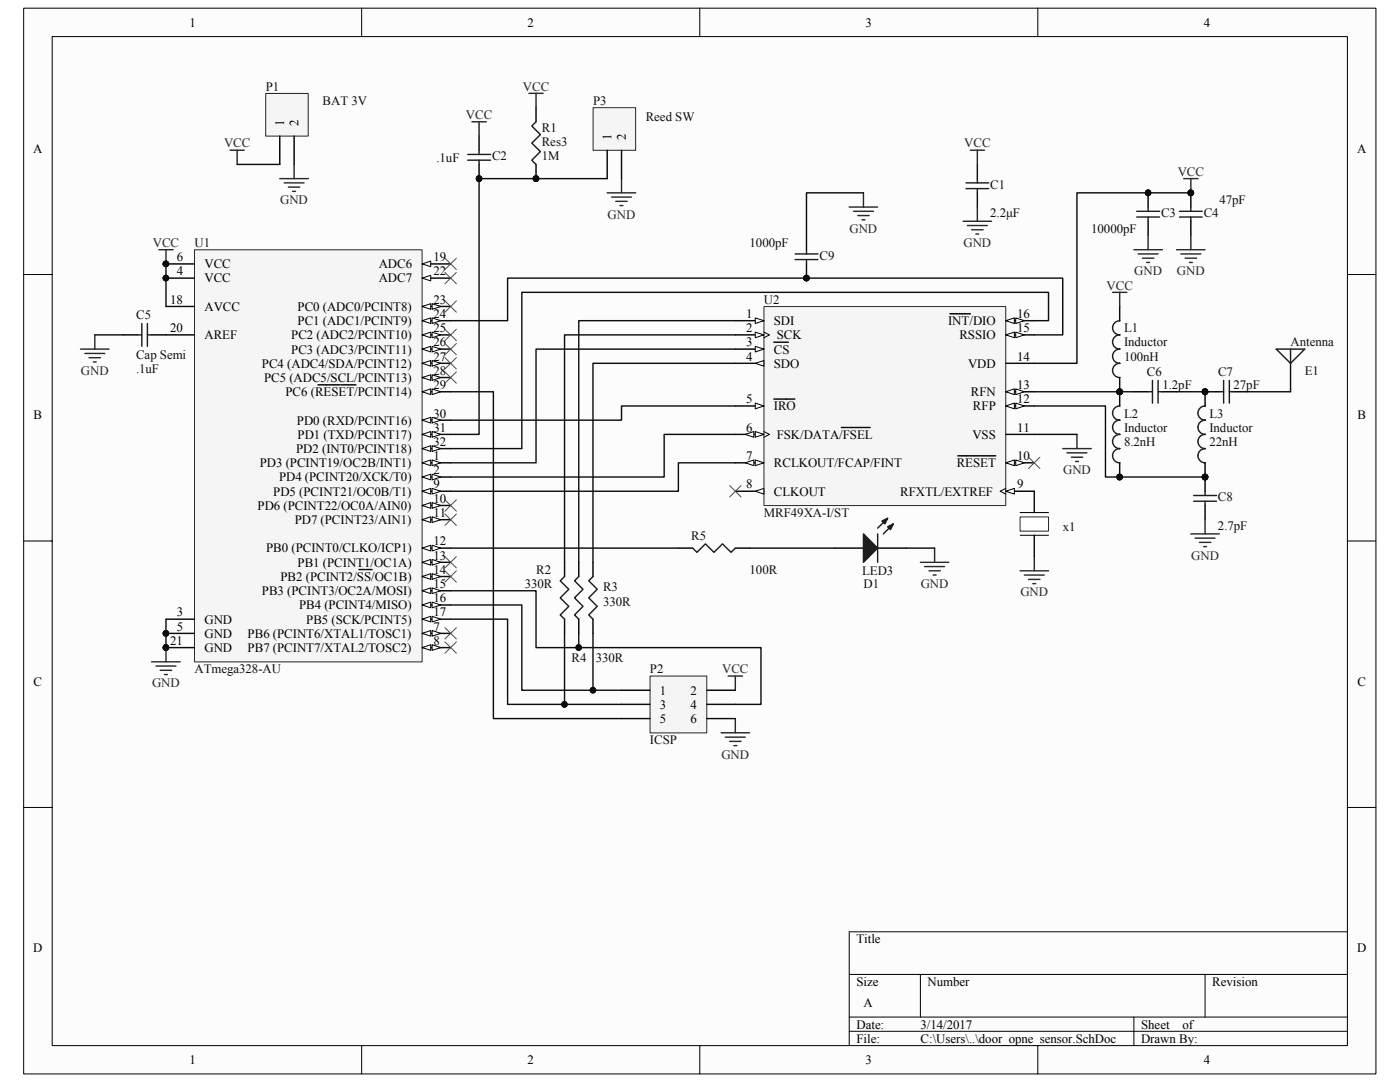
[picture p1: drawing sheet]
<svg xmlns="http://www.w3.org/2000/svg" width="279mm" height="216mm" viewBox="0 0 279 216" stroke-linecap="round" stroke-linejoin="round" font-family="sans-serif">
<path d="M4.7 1.7h269.9v212.6h-269.9z" fill="#fcfcfc"/>
<path d="M4.7 1.6h269.9v212.7h-269.9z" fill="none" stroke="#000" stroke-width=".2"/>
<path d="M10.4 7.3h258.5v201.3h-258.5z" fill="#fcfcfc"/>
<g fill="none" stroke="#000" stroke-width=".2">
<path d="M10.4 7.3h258.5v201.3h-258.5zM72.2 1.6v5.7M139.7 1.6v5.7M207.1 1.6v5.7M4.7 54.8h5.7M268.9 54.8h5.7M4.7 107.9h5.7M268.9 107.9h5.7M4.7 161.1h5.7M268.9 161.1h5.7M169.5 194.4h99.4M183.7 194.4v8.5"/>
<path d="M240.5 194.4v8.5M268.9 185.9h-99.4v22.7M72.2 208.6v5.7M139.7 208.6v5.7M169.5 202.9h99.4M169.5 205.8h99.4M207.1 208.6v5.7M226.3 202.9v5.7"/>
</g>
<path d="M152.5 61.2h48.2v39.7h-48.2z" fill="#f5f5f5"/>
<path d="M152.5 61.2h48.2v39.7h-48.2z" fill="none" stroke="#262626" stroke-width=".2"/>
<path d="M146.7 64h5.7" fill="none" stroke="#000" stroke-width=".28"/>
<path d="M150.7 63.4l1.7 .6-1.7 .6z" fill="#fcfcfc"/>
<path d="M150.7 63.4l1.7 .6-1.7 .6zM152.4 66.3l1.2 .5-1.2 .6" fill="none" stroke="#000" stroke-width=".2"/>
<path d="M146.7 66.8h5.7" fill="none" stroke="#000" stroke-width=".28"/>
<path d="M150.7 66.3l1.7 .5-1.7 .6z" fill="#fcfcfc"/>
<path d="M150.7 66.3l1.7 .5-1.7 .6z" fill="none" stroke="#000" stroke-width=".2"/>
<path d="M146.7 69.7h5.7" fill="none" stroke="#000" stroke-width=".28"/>
<path d="M150.7 69.1l1.7 .6-1.7 .5z" fill="#fcfcfc"/>
<path d="M150.7 69.1l1.7 .6-1.7 .5z" fill="none" stroke="#000" stroke-width=".2"/>
<path d="M146.7 72.5h5.7M154.4 68.3h1.6M156.1 68.3h1.2" fill="none" stroke="#000" stroke-width=".28"/>
<path d="M150.7 72.5l1.7-.6v1.2z" fill="#fcfcfc"/>
<path d="M150.7 72.5l1.7-.6v1.2z" fill="none" stroke="#000" stroke-width=".2"/>
<path d="M146.7 81h5.7" fill="none" stroke="#000" stroke-width=".28"/>
<path d="M150.7 80.4l1.7 .6-1.7 .6z" fill="#fcfcfc"/>
<path d="M150.7 80.4l1.7 .6-1.7 .6zM152.4 86.1l1.2 .6-1.2 .5" fill="none" stroke="#000" stroke-width=".2"/>
<path d="M154.4 79.6h.8M155.3 79.6h3.3M146.7 86.7h5.7" fill="none" stroke="#000" stroke-width=".28"/>
<path d="M150.7 86.1l1.7 .6-1.7 .5z" fill="#fcfcfc"/>
<path d="M150.7 86.1l1.7 .6-1.7 .5z" fill="none" stroke="#000" stroke-width=".2"/>
<path d="M148.7 86.7l1.8-.6v1.1z" fill="#fcfcfc"/>
<path d="M148.7 86.7l1.8-.6v1.1z" fill="none" stroke="#000" stroke-width=".2"/>
<path d="M146.7 92.4h5.7M167.9 85.3h1.3M169.3 85.3h1.2M170.7 85.3h1.4M172.2 85.3h1.5" fill="none" stroke="#000" stroke-width=".28"/>
<path d="M150.7 91.8l1.7 .6-1.7 .5z" fill="#fcfcfc"/>
<path d="M150.7 91.8l1.7 .6-1.7 .5z" fill="none" stroke="#000" stroke-width=".2"/>
<path d="M148.7 92.4l1.8-.6v1.1z" fill="#fcfcfc"/>
<path d="M148.7 92.4l1.8-.6v1.1z" fill="none" stroke="#000" stroke-width=".2"/>
<path d="M146.7 98h5.7" fill="none" stroke="#000" stroke-width=".28"/>
<path d="M150.7 98l1.7-.5v1.1z" fill="#fcfcfc"/>
<path d="M150.7 98l1.7-.5v1.1zM200.7 97.5l-1.1 .5 1.1 .6" fill="none" stroke="#000" stroke-width=".2"/>
<path d="M200.7 98h5.7" fill="none" stroke="#000" stroke-width=".28"/>
<path d="M200.7 98l1.7-.5v1.1z" fill="#fcfcfc"/>
<path d="M200.7 98l1.7-.5v1.1z" fill="none" stroke="#000" stroke-width=".2"/>
<path d="M200.7 92.4h5.7" fill="none" stroke="#000" stroke-width=".28"/>
<path d="M200.7 92.4l1.7-.6v1.1z" fill="#fcfcfc"/>
<path d="M200.7 92.4l1.7-.6v1.1z" fill="none" stroke="#000" stroke-width=".2"/>
<path d="M202.7 91.8l1.7 .6-1.7 .5z" fill="#fcfcfc"/>
<path d="M202.7 91.8l1.7 .6-1.7 .5z" fill="none" stroke="#000" stroke-width=".2"/>
<path d="M191.2 91h3.1M194.4 91h1.2M195.7 91h1.5M197.3 91h1.4M200.7 86.7h5.7M200.7 81h5.7" fill="none" stroke="#000" stroke-width=".28"/>
<path d="M200.7 81l1.7-.6v1.2z" fill="#fcfcfc"/>
<path d="M200.7 81l1.7-.6v1.2z" fill="none" stroke="#000" stroke-width=".2"/>
<path d="M202.7 80.4l1.7 .6-1.7 .6z" fill="#fcfcfc"/>
<path d="M202.7 80.4l1.7 .6-1.7 .6z" fill="none" stroke="#000" stroke-width=".2"/>
<path d="M200.7 78.2h5.7" fill="none" stroke="#000" stroke-width=".28"/>
<path d="M200.7 78.2l1.7-.6v1.1z" fill="#fcfcfc"/>
<path d="M200.7 78.2l1.7-.6v1.1z" fill="none" stroke="#000" stroke-width=".2"/>
<path d="M202.7 77.6l1.7 .6-1.7 .5z" fill="#fcfcfc"/>
<path d="M202.7 77.6l1.7 .6-1.7 .5z" fill="none" stroke="#000" stroke-width=".2"/>
<path d="M200.7 72.5h5.7M200.7 66.8h5.7" fill="none" stroke="#000" stroke-width=".28"/>
<path d="M200.7 66.8l1.7-.5v1.1z" fill="#fcfcfc"/>
<path d="M200.7 66.8l1.7-.5v1.1z" fill="none" stroke="#000" stroke-width=".2"/>
<path d="M202.7 66.3l1.7 .5-1.7 .6z" fill="#fcfcfc"/>
<path d="M202.7 66.3l1.7 .5-1.7 .6z" fill="none" stroke="#000" stroke-width=".2"/>
<path d="M200.7 64h5.7" fill="none" stroke="#000" stroke-width=".28"/>
<path d="M200.7 64l1.7-.6v1.2z" fill="#fcfcfc"/>
<path d="M200.7 64l1.7-.6v1.2z" fill="none" stroke="#000" stroke-width=".2"/>
<path d="M202.7 63.4l1.7 .6-1.7 .6z" fill="#fcfcfc"/>
<path d="M202.7 63.4l1.7 .6-1.7 .6z" fill="none" stroke="#000" stroke-width=".2"/>
<path d="M189.6 62.6h.7M190.4 62.6h3.3M166.6 109.4h5.7M175.2 109.4h5.6" fill="none" stroke="#000" stroke-width=".28"/>
<path d="M172.3 106.5l2.9 2.9-2.9 2.8z" fill="#1c1c1c"/>
<path d="M172.3 106.5l2.9 2.9-2.9 2.8zM177.1 103.4l-1.9 2M178.3 104.5l-2 2" fill="none" stroke="#1c1c1c" stroke-width=".28"/>
<path d="M177.1 105.1l1.2-.6-.6 1.2z" fill="#1c1c1c"/>
<path d="M177.1 105.1l1.2-.6-.6 1.2z" fill="none" stroke="#1c1c1c" stroke-width=".28"/>
<path d="M176 104l1.1-.6-.5 1.1z" fill="#1c1c1c"/>
<path d="M175.2 106.5v5.7M176 104l1.1-.6-.5 1.1z" fill="none" stroke="#1c1c1c" stroke-width=".28"/>
<path d="M38.8 49.9h45.4v82.2h-45.4z" fill="#f5f5f5"/>
<path d="M38.8 49.8h45.4v82.3h-45.4z" fill="none" stroke="#262626" stroke-width=".2"/>
<path d="M84.3 78.2h5.6" fill="none" stroke="#000" stroke-width=".28"/>
<path d="M84.3 78.2l1.7-.6v1.1z" fill="#fcfcfc"/>
<path d="M84.3 78.2l1.7-.6v1.1z" fill="none" stroke="#000" stroke-width=".2"/>
<path d="M86.2 77.6l1.7 .6-1.7 .5z" fill="#fcfcfc"/>
<path d="M86.2 77.6l1.7 .6-1.7 .5z" fill="none" stroke="#000" stroke-width=".2"/>
<path d="M63.5 76.8h3.1M66.7 76.8h1.2M68.1 76.8h1.4M69.6 76.8h1.4M84.3 83.8h5.6" fill="none" stroke="#000" stroke-width=".28"/>
<path d="M84.3 83.8l1.7-.5v1.1z" fill="#fcfcfc"/>
<path d="M84.3 83.8l1.7-.5v1.1z" fill="none" stroke="#000" stroke-width=".2"/>
<path d="M86.2 83.3l1.7 .5-1.7 .6z" fill="#fcfcfc"/>
<path d="M86.2 83.3l1.7 .5-1.7 .6z" fill="none" stroke="#000" stroke-width=".2"/>
<path d="M84.3 86.7h5.6" fill="none" stroke="#000" stroke-width=".28"/>
<path d="M84.3 86.7l1.7-.6v1.1z" fill="#fcfcfc"/>
<path d="M84.3 86.7l1.7-.6v1.1z" fill="none" stroke="#000" stroke-width=".2"/>
<path d="M86.2 86.1l1.7 .6-1.7 .5z" fill="#fcfcfc"/>
<path d="M86.2 86.1l1.7 .6-1.7 .5z" fill="none" stroke="#000" stroke-width=".2"/>
<path d="M84.3 89.5h5.6" fill="none" stroke="#000" stroke-width=".28"/>
<path d="M84.3 89.5l1.7-.6v1.2z" fill="#fcfcfc"/>
<path d="M84.3 89.5l1.7-.6v1.2z" fill="none" stroke="#000" stroke-width=".2"/>
<path d="M86.2 88.9l1.7 .6-1.7 .6z" fill="#fcfcfc"/>
<path d="M86.2 88.9l1.7 .6-1.7 .6z" fill="none" stroke="#000" stroke-width=".2"/>
<path d="M84.3 95.2h5.6" fill="none" stroke="#000" stroke-width=".28"/>
<path d="M84.3 95.2l1.7-.6v1.2z" fill="#fcfcfc"/>
<path d="M84.3 95.2l1.7-.6v1.2z" fill="none" stroke="#000" stroke-width=".2"/>
<path d="M86.2 94.6l1.7 .6-1.7 .6z" fill="#fcfcfc"/>
<path d="M86.2 94.6l1.7 .6-1.7 .6z" fill="none" stroke="#000" stroke-width=".2"/>
<path d="M33.1 52.7h5.7M33.1 126.4h5.7M84.3 126.4h5.6" fill="none" stroke="#000" stroke-width=".28"/>
<g fill="#0e0e0e" stroke="#0e0e0e" stroke-width=".2">
<circle cx="33.1" cy="52.7" r=".55"/>
<circle cx="33.1" cy="126.4" r=".55"/>
</g>
<path d="M84.3 126.4l1.7-.6v1.1z" fill="#fcfcfc"/>
<path d="M84.3 126.4l1.7-.6v1.1z" fill="none" stroke="#000" stroke-width=".2"/>
<path d="M86.2 125.8l1.7 .6-1.7 .5z" fill="#fcfcfc"/>
<path d="M86.2 125.8l1.7 .6-1.7 .5z" fill="none" stroke="#000" stroke-width=".2"/>
<path d="M84.3 129.2h5.6" fill="none" stroke="#000" stroke-width=".28"/>
<path d="M84.3 129.2l1.7-.5v1.1z" fill="#fcfcfc"/>
<path d="M84.3 129.2l1.7-.5v1.1z" fill="none" stroke="#000" stroke-width=".2"/>
<path d="M86.2 128.7l1.7 .5-1.7 .6z" fill="#fcfcfc"/>
<path d="M86.2 128.7l1.7 .5-1.7 .6z" fill="none" stroke="#000" stroke-width=".2"/>
<path d="M84.3 98h5.6" fill="none" stroke="#000" stroke-width=".28"/>
<path d="M84.3 98l1.7-.5v1.1z" fill="#fcfcfc"/>
<path d="M84.3 98l1.7-.5v1.1z" fill="none" stroke="#000" stroke-width=".2"/>
<path d="M86.2 97.5l1.7 .5-1.7 .6z" fill="#fcfcfc"/>
<path d="M86.2 97.5l1.7 .5-1.7 .6z" fill="none" stroke="#000" stroke-width=".2"/>
<path d="M84.3 100.9h5.6" fill="none" stroke="#000" stroke-width=".28"/>
<path d="M84.3 100.9l1.7-.6v1.1z" fill="#fcfcfc"/>
<path d="M84.3 100.9l1.7-.6v1.1z" fill="none" stroke="#000" stroke-width=".2"/>
<path d="M86.2 100.3l1.7 .6-1.7 .5z" fill="#fcfcfc"/>
<path d="M86.2 100.3l1.7 .6-1.7 .5z" fill="none" stroke="#000" stroke-width=".2"/>
<path d="M84.3 103.7h5.6" fill="none" stroke="#000" stroke-width=".28"/>
<path d="M84.3 103.7l1.7-.6v1.2z" fill="#fcfcfc"/>
<path d="M84.3 103.7l1.7-.6v1.2z" fill="none" stroke="#000" stroke-width=".2"/>
<path d="M86.2 103.1l1.7 .6-1.7 .6z" fill="#fcfcfc"/>
<path d="M86.2 103.1l1.7 .6-1.7 .6z" fill="none" stroke="#000" stroke-width=".2"/>
<path d="M84.3 109.4h5.6" fill="none" stroke="#000" stroke-width=".28"/>
<path d="M84.3 109.4l1.7-.6v1.1z" fill="#fcfcfc"/>
<path d="M84.3 109.4l1.7-.6v1.1z" fill="none" stroke="#000" stroke-width=".2"/>
<path d="M86.2 108.8l1.7 .6-1.7 .5z" fill="#fcfcfc"/>
<path d="M86.2 108.8l1.7 .6-1.7 .5z" fill="none" stroke="#000" stroke-width=".2"/>
<path d="M84.3 112.2h5.6" fill="none" stroke="#000" stroke-width=".28"/>
<path d="M84.3 112.2l1.7-.6v1.2z" fill="#fcfcfc"/>
<path d="M84.3 112.2l1.7-.6v1.2z" fill="none" stroke="#000" stroke-width=".2"/>
<path d="M86.2 111.6l1.7 .6-1.7 .6z" fill="#fcfcfc"/>
<path d="M86.2 111.6l1.7 .6-1.7 .6z" fill="none" stroke="#000" stroke-width=".2"/>
<path d="M84.3 115h5.6" fill="none" stroke="#000" stroke-width=".28"/>
<path d="M84.3 115l1.7-.5v1.1z" fill="#fcfcfc"/>
<path d="M84.3 115l1.7-.5v1.1z" fill="none" stroke="#000" stroke-width=".2"/>
<path d="M86.2 114.5l1.7 .5-1.7 .6z" fill="#fcfcfc"/>
<path d="M86.2 114.5l1.7 .5-1.7 .6z" fill="none" stroke="#000" stroke-width=".2"/>
<path d="M71.6 113.6h1.3M73 113.6h1.3M84.3 117.9h5.6" fill="none" stroke="#000" stroke-width=".28"/>
<path d="M84.3 117.9l1.7-.6v1.1z" fill="#fcfcfc"/>
<path d="M84.3 117.9l1.7-.6v1.1z" fill="none" stroke="#000" stroke-width=".2"/>
<path d="M86.2 117.3l1.7 .6-1.7 .5z" fill="#fcfcfc"/>
<path d="M86.2 117.3l1.7 .6-1.7 .5z" fill="none" stroke="#000" stroke-width=".2"/>
<path d="M84.3 120.7h5.6" fill="none" stroke="#000" stroke-width=".28"/>
<path d="M84.3 120.7l1.7-.6v1.2z" fill="#fcfcfc"/>
<path d="M84.3 120.7l1.7-.6v1.2z" fill="none" stroke="#000" stroke-width=".2"/>
<path d="M86.2 120.1l1.7 .6-1.7 .6z" fill="#fcfcfc"/>
<path d="M86.2 120.1l1.7 .6-1.7 .6z" fill="none" stroke="#000" stroke-width=".2"/>
<path d="M84.3 123.5h5.6" fill="none" stroke="#000" stroke-width=".28"/>
<path d="M84.3 123.5l1.7-.5v1.1z" fill="#fcfcfc"/>
<path d="M84.3 123.5l1.7-.5v1.1z" fill="none" stroke="#000" stroke-width=".2"/>
<path d="M86.2 123l1.7 .5-1.7 .6z" fill="#fcfcfc"/>
<path d="M86.2 123l1.7 .5-1.7 .6z" fill="none" stroke="#000" stroke-width=".2"/>
<path d="M33.1 61.2h5.7M33.1 66.8h5.7M84.3 61.2h5.6M33.1 129.2h5.7" fill="none" stroke="#000" stroke-width=".28"/>
<circle cx="33.1" cy="129.2" r=".55" fill="#0e0e0e" stroke="#0e0e0e" stroke-width=".2"/>
<path d="M84.3 61.2l1.7-.6v1.1z" fill="#fcfcfc"/>
<path d="M84.3 61.2l1.7-.6v1.1z" fill="none" stroke="#000" stroke-width=".2"/>
<path d="M86.2 60.6l1.7 .6-1.7 .5z" fill="#fcfcfc"/>
<path d="M86.2 60.6l1.7 .6-1.7 .5z" fill="none" stroke="#000" stroke-width=".2"/>
<path d="M84.3 64h5.6" fill="none" stroke="#000" stroke-width=".28"/>
<path d="M84.3 64l1.7-.6v1.2z" fill="#fcfcfc"/>
<path d="M84.3 64l1.7-.6v1.2z" fill="none" stroke="#000" stroke-width=".2"/>
<path d="M86.2 63.4l1.7 .6-1.7 .6z" fill="#fcfcfc"/>
<path d="M86.2 63.4l1.7 .6-1.7 .6z" fill="none" stroke="#000" stroke-width=".2"/>
<path d="M84.3 66.8h5.6" fill="none" stroke="#000" stroke-width=".28"/>
<path d="M84.3 66.8l1.7-.5v1.1z" fill="#fcfcfc"/>
<path d="M84.3 66.8l1.7-.5v1.1z" fill="none" stroke="#000" stroke-width=".2"/>
<path d="M86.2 66.3l1.7 .5-1.7 .6z" fill="#fcfcfc"/>
<path d="M86.2 66.3l1.7 .5-1.7 .6z" fill="none" stroke="#000" stroke-width=".2"/>
<path d="M84.3 69.7h5.6" fill="none" stroke="#000" stroke-width=".28"/>
<path d="M84.3 69.7l1.7-.6v1.1z" fill="#fcfcfc"/>
<path d="M84.3 69.7l1.7-.6v1.1z" fill="none" stroke="#000" stroke-width=".2"/>
<path d="M86.2 69.1l1.7 .6-1.7 .5z" fill="#fcfcfc"/>
<path d="M86.2 69.1l1.7 .6-1.7 .5z" fill="none" stroke="#000" stroke-width=".2"/>
<path d="M84.3 72.5h5.6" fill="none" stroke="#000" stroke-width=".28"/>
<path d="M84.3 72.5l1.7-.6v1.2z" fill="#fcfcfc"/>
<path d="M84.3 72.5l1.7-.6v1.2z" fill="none" stroke="#000" stroke-width=".2"/>
<path d="M86.2 71.9l1.7 .6-1.7 .6z" fill="#fcfcfc"/>
<path d="M86.2 71.9l1.7 .6-1.7 .6z" fill="none" stroke="#000" stroke-width=".2"/>
<path d="M84.3 75.3h5.6" fill="none" stroke="#000" stroke-width=".28"/>
<path d="M84.3 75.3l1.7-.5v1.1z" fill="#fcfcfc"/>
<path d="M84.3 75.3l1.7-.5v1.1z" fill="none" stroke="#000" stroke-width=".2"/>
<path d="M86.2 74.8l1.7 .5-1.7 .6z" fill="#fcfcfc"/>
<path d="M86.2 74.8l1.7 .5-1.7 .6z" fill="none" stroke="#000" stroke-width=".2"/>
<path d="M33.1 55.5h5.7M84.3 52.7h5.6M33.1 123.5h5.7" fill="none" stroke="#000" stroke-width=".28"/>
<circle cx="33.1" cy="55.5" r=".55" fill="#0e0e0e" stroke="#0e0e0e" stroke-width=".2"/>
<path d="M84.3 52.7l1.7-.6v1.1z" fill="#fcfcfc"/>
<path d="M84.3 52.7l1.7-.6v1.1z" fill="none" stroke="#000" stroke-width=".2"/>
<path d="M84.3 55.5h5.6" fill="none" stroke="#000" stroke-width=".28"/>
<path d="M84.3 55.5l1.7-.6v1.1z" fill="#fcfcfc"/>
<path d="M84.3 55.5l1.7-.6v1.1z" fill="none" stroke="#000" stroke-width=".2"/>
<path d="M84.3 92.4h5.6" fill="none" stroke="#000" stroke-width=".28"/>
<path d="M84.3 92.4l1.7-.6v1.1z" fill="#fcfcfc"/>
<path d="M84.3 92.4l1.7-.6v1.1z" fill="none" stroke="#000" stroke-width=".2"/>
<path d="M86.2 91.8l1.7 .6-1.7 .5z" fill="#fcfcfc"/>
<path d="M86.2 91.8l1.7 .6-1.7 .5z" fill="none" stroke="#000" stroke-width=".2"/>
<g fill="#0e0e0e" stroke="#0e0e0e" stroke-width=".2">
<circle cx="33.1" cy="52.7" r=".55"/>
<circle cx="33.1" cy="126.4" r=".55"/>
<circle cx="33.1" cy="129.2" r=".55"/>
<circle cx="33.1" cy="55.5" r=".55"/>
<circle cx="112.6" cy="140.6" r=".55"/>
<circle cx="229.1" cy="38.5" r=".56"/>
<circle cx="237.6" cy="38.5" r=".57"/>
<circle cx="95.6" cy="35.6" r=".56"/>
<circle cx="107" cy="35.6" r=".57"/>
<circle cx="223.4" cy="78.2" r=".57"/>
<circle cx="223.4" cy="95.2" r=".57"/>
<circle cx="240.5" cy="95.2" r=".57"/>
<circle cx="240.5" cy="78.2" r=".56"/>
</g>
<path d="M18.9 66.8h5.7M89.9 78.2h8.6v65.2h25.5M206.4 78.2h19.9M234.8 78.2h5.7M249 78.2h8.6M146.7 81h-22.7v2.8h-34.1M206.4 81h14.2v14.2h19.9M206.4 86.7h8.5M149.6 109.4h17M180.8 109.4h5.7M33.1 123.5v5.7M112.7 126.4v14.1h11.3" fill="none" stroke="#0e0e0e" stroke-width=".28"/>
<g fill="none" stroke="#262626" stroke-width=".28">
<path d="M105.6 18.6h2.8M107 18.6v2.9M94.2 24.3h2.8M95.6 24.3v2.8M121.2 38.5h5.7M122 39.3h4M124 35.6v2.9M193.6 30h2.9M195.1 30v2.8M236.2 35.6h2.9M237.7 35.6v2.9M31.7 49.8h2.8"/>
<path d="M33.1 49.8v2.9M122.9 40.2h2.3M123.7 41h.6M192.2 44.2h5.7M193.1 45h3.9M193.9 45.8h2.3M194.8 46.7h.5M195.1 41.3v2.9M222 58.3h2.9M223.5 58.3v2.9M234.8 49.8h5.7M235.7 50.7h3.9"/>
<path d="M236.5 51.5h2.3M237.4 52.4h.6M237.7 47v2.8M16.1 69.7h5.7M16.9 70.5h4M17.8 71.4h2.2M18.6 72.2h.6M18.9 66.8v2.9M212.1 89.5h5.7M212.9 90.4h4M213.8 91.2h2.3M214.7 92.1h.5"/>
<path d="M214.9 86.7v2.8M183.7 112.2h5.7M184.5 113.1h4M185.4 113.9h2.3M186.2 114.7h.6M186.5 109.4v2.8M203.6 113.9h5.7M204.4 114.7h4M205.3 115.6h2.2M206.1 116.5h.6M206.4 111.1v2.8M237.7 106.5h5.7"/>
<path d="M238.5 107.4h4M239.4 108.2h2.2M240.2 109.1h.6M240.5 103.7v2.8M30.3 132.1h5.7M31.1 132.9h4M32 133.8h2.2M32.8 134.6h.6M33.1 129.2v2.9M145.3 134.9h2.9M146.7 134.9v2.8M143.9 146.2h5.7"/>
<path d="M144.8 147.1h3.9M145.6 147.9h2.3M146.5 148.8h.5M146.7 143.4v2.8"/>
</g>
<g fill="none" stroke="#000" stroke-width=".28">
<path d="M95.6 27.1v2.9M95.6 32.8v2.8M107 21.5v2.8M107 32.8v2.8M195.1 32.8v2.8M195.1 38.5v2.8M229.1 38.5v2.8M237.7 38.5v2.8M229.1 44.2v2.8M237.7 44.2v2.8M24.6 66.8h2.8M30.3 66.8h2.8"/>
<path d="M223.5 61.2v2.8M223.5 75.3v5.7M226.3 78.2h2.8M232 78.2h2.8M243.4 78.2h-2.9v2.8M246.2 78.2h2.8M257.6 72.5v5.7M223.5 92.4v2.8M240.5 92.4v5.6M112.7 112.2v2.8M115.5 112.2v2.8M118.3 112.2v2.8"/>
<path d="M135.4 109.4h2.8M146.7 109.4h2.9M240.5 100.9v2.8M112.7 123.5v2.9M115.5 123.5v2.9M118.3 123.5v2.9"/>
</g>
<g fill="none" stroke="#1c1c1c" stroke-width=".28">
<path d="M93.3 32h4.6M93.3 30.8h4.6M95.6 30v.8M95.6 32v.8M107 24.3l-.9 .8 1.7 1.8-1.7 1.7 1.7 1.6-1.7 1.8 .9 .8M192.8 36.5h4.5M192.8 37.6h4.5M195.1 35.6v.9M195.1 37.6v.9M226.9 42.2h4.5M226.9 43.3h4.5M229.1 41.3v.9"/>
<path d="M229.1 43.3v.9M235.4 42.2h4.5M235.4 43.3h4.5M237.7 41.3v.9M237.7 43.3v.9M27.4 66.8h.9M28.3 64.6v4.5M29.4 64.6v4.5M29.4 66.8h.9M223.5 64a1.41 1.41 0 0 0-1.5 1.4 1.41 1.41 0 0 0 1.5 1.4 1.42 1.42 0 0 0-1.5 1.4 1.42 1.42 0 0 0 1.5 1.5 1.42 1.42 0 0 0-1.5 1.4 1.42 1.42 0 0 0 1.5 1.4 1.42 1.42 0 0 0-1.5 1.4 1.42 1.42 0 0 0 1.5 1.4M229.1 78.2h.9M230 75.9v4.5"/>
<path d="M231.1 75.9v4.5M231.1 78.2h.9M243.4 78.2h.8M244.2 75.9v4.5M245.3 75.9v4.5M245.3 78.2h.9M254.7 69.7h5.7l-2.8 2.8zM257.6 69.7v2.8M223.5 81a1.42 1.42 0 0 0-1.5 1.4 1.42 1.42 0 0 0 1.5 1.4 1.42 1.42 0 0 0-1.5 1.5 1.42 1.42 0 0 0 1.5 1.4 1.42 1.42 0 0 0-1.5 1.4 1.42 1.42 0 0 0 1.5 1.4 1.42 1.42 0 0 0-1.5 1.4 1.42 1.42 0 0 0 1.5 1.5M238.2 98.9h4.6M240.5 98v.9M240.5 81a1.42 1.42 0 0 0-1.4 1.4 1.42 1.42 0 0 0 1.4 1.4 1.42 1.42 0 0 0-1.4 1.5 1.42 1.42 0 0 0 1.4 1.4 1.42 1.42 0 0 0-1.4 1.4 1.42 1.42 0 0 0 1.4 1.4 1.42 1.42 0 0 0-1.4 1.4 1.42 1.42 0 0 0 1.4 1.5"/>
<path d="M112.7 115l-.9 .9 1.7 1.7-1.7 1.7 1.7 1.7-1.7 1.7 .9 .8M115.5 115l-.8 .9 1.7 1.7-1.7 1.7 1.7 1.7-1.7 1.7 .8 .8M118.3 115l-.8 .9 1.7 1.7-1.7 1.7 1.7 1.7-1.7 1.7 .8 .8M138.2 109.4l.9 .8 1.7-1.7 1.7 1.7 1.7-1.7 1.7 1.7 .8-.8M238.2 100h4.6M240.5 100v.9"/>
</g>
<path d="M53 18.7h8.5v8.5h-8.5z" fill="#f5f5f5"/>
<path d="M53 18.6h8.5v8.6h-8.5z" fill="none" stroke="#262626" stroke-width=".2"/>
<path d="M55.8 27.1v5.7M58.7 27.1v5.7M161 47v2.8M161 52.7v2.8" fill="none" stroke="#000" stroke-width=".28"/>
<path d="M45.9 30h2.8M47.3 30v2.8M55.8 35.6h5.7M56.7 36.5h4M57.6 37.3h2.2M58.4 38.2h.6M58.7 32.8v2.8M172.3 38.5v2.8M169.5 41.3h5.7M170.3 42.2h4M171.2 43h2.3M172 43.9h.6" fill="none" stroke="#262626" stroke-width=".28"/>
<path d="M47.3 32.8h8.5M172.3 38.5h-11.3v8.5M89.9 64h11.4v-8.5h110.8v11.3h-5.7" fill="none" stroke="#0e0e0e" stroke-width=".28"/>
<circle cx="160.9" cy="55.5" r=".56" fill="#0e0e0e" stroke="#0e0e0e" stroke-width=".2"/>
<path d="M158.7 51.8h4.5M158.7 50.7h4.5M161 49.8v.9M161 51.8v.9" fill="none" stroke="#1c1c1c" stroke-width=".28"/>
<path d="M203.6 103.2h5.7v2.8h-5.7z" fill="#fefefe"/>
<path d="M203.6 103.1h5.7v2.9h-5.7z" fill="none" stroke="#262626" stroke-width=".2"/>
<path d="M203.6 102.3h5.7M203.6 106.8h5.7" fill="none" stroke="#000" stroke-width=".2"/>
<path d="M206.4 98v4.3M206.4 106.8v4.3" fill="none" stroke="#000" stroke-width=".28"/>
<g fill="none" stroke="#0e0e0e" stroke-width=".28">
<path d="M237.7 38.5h-22.8v34h-8.5M33.1 52.7v8.5M146.7 66.8h-34v45.4M146.7 64h-31.2v48.2M146.7 72.5h-28.4v39.7M146.7 69.7h-39.7v22.7h-17.1M206.4 64h2.9v-5.7h-105.2v31.2h-14.2M146.7 86.7h-14.2v8.5h-42.6M146.7 92.4h-11.3v5.6h-45.5M89.9 109.4h45.5M89.9 123.5h11.4v17h11.4M115.5 126.4v2.8"/>
<path d="M118.3 126.4v11.3"/>
</g>
<g fill="#0e0e0e" stroke="#0e0e0e" stroke-width=".2">
<circle cx="112.6" cy="140.6" r=".55"/>
<circle cx="33.1" cy="55.5" r=".55"/>
<circle cx="33.1" cy="52.7" r=".55"/>
<circle cx="115.5" cy="129.2" r=".55"/>
<circle cx="118.3" cy="137.7" r=".56"/>
<circle cx="229.1" cy="38.5" r=".56"/>
<circle cx="237.6" cy="38.5" r=".57"/>
</g>
<path d="M88.8 51.5l2.3 2.3M88.8 54.4l2.3 2.2M91.1 51.5l-2.3 2.3M91.1 54.4l-2.3 2.2" fill="none" stroke="#4c4c4c" stroke-width=".2"/>
<path d="M226.3 49.8h5.7M227.2 50.7h3.9M228 51.5h2.3M228.9 52.4h.5M229.1 47v2.8" fill="none" stroke="#262626" stroke-width=".28"/>
<path d="M129.8 134.9h11.3v11.3h-11.3z" fill="#f5f5f5"/>
<path d="M129.7 134.9h11.4v11.3h-11.4z" fill="none" stroke="#262626" stroke-width=".2"/>
<path d="M124 137.7h5.7M141.1 137.7h5.6M124 140.5h5.7M124 143.4h5.7M141.1 140.5h5.6M141.1 143.4h5.6" fill="none" stroke="#000" stroke-width=".28"/>
<path d="M89.9 117.9h17.1v11.3h44.9v11.3h-5.2M89.9 120.7h14.2v17h19.9" fill="none" stroke="#0e0e0e" stroke-width=".28"/>
<g fill="#0e0e0e" stroke="#0e0e0e" stroke-width=".2">
<circle cx="115.5" cy="129.2" r=".55"/>
<circle cx="118.3" cy="137.7" r=".56"/>
</g>
<g fill="none" stroke="#4c4c4c" stroke-width=".2">
<path d="M88.8 74.2l2.3 2.3M88.8 71.4l2.3 2.2M88.8 68.5l2.3 2.3M88.8 65.7l2.3 2.3M88.8 60l2.3 2.3M91.1 74.2l-2.3 2.3M91.1 71.4l-2.3 2.2M91.1 68.5l-2.3 2.3M91.1 65.7l-2.3 2.3M91.1 60l-2.3 2.3M88.8 99.7l2.3 2.3M91.1 99.7l-2.3 2.3"/>
<path d="M145.6 96.9l2.3 2.3M147.9 96.9l-2.3 2.3M205.3 91.2l2.2 2.3M207.5 91.2l-2.2 2.3M88.8 113.9l2.3 2.3M88.8 111.1l2.3 2.2M88.8 102.6l2.3 2.2M91.1 113.9l-2.3 2.3M91.1 111.1l-2.3 2.2M91.1 102.6l-2.3 2.2M88.8 125.2l2.3 2.3M88.8 128.1l2.3 2.2"/>
<path d="M91.1 125.2l-2.3 2.3M91.1 128.1l-2.3 2.2"/>
</g>
<path d="M118.4 21.5h8.5v8.5h-8.5z" fill="#f5f5f5"/>
<path d="M118.4 21.5h8.5v8.5h-8.5z" fill="none" stroke="#262626" stroke-width=".2"/>
<path d="M121.2 30v5.6M124 30v5.6" fill="none" stroke="#000" stroke-width=".28"/>
<path d="M121.2 35.6h-25.6v51.1h-5.7" fill="none" stroke="#0e0e0e" stroke-width=".28"/>
<g fill="#0e0e0e" stroke="#0e0e0e" stroke-width=".2">
<circle cx="95.6" cy="35.6" r=".56"/>
<circle cx="107" cy="35.6" r=".57"/>
</g>
<g font-size="2.6">
<text x="37.8" y="5.3">1</text>
<text x="105.3" y="5.3">2</text>
<text x="172.8" y="5.3">3</text>
<text x="240.2" y="5.3">4</text>
<text x="56.7" y="25.2" transform="rotate(-90 56.7 25.2)">1</text>
<text x="59.6" y="25.2" transform="rotate(-90 59.6 25.2)">2</text>
<text x="122.1" y="28" transform="rotate(-90 122.1 28)">1</text>
<text x="124.9" y="28" transform="rotate(-90 124.9 28)">2</text>
<text x="6.6" y="30.5">A</text>
<text x="270.8" y="30.5">A</text>
<text x="35.3" y="52.1">6</text>
<text x="40.8" y="53.5">VCC</text>
<text x="75.6" y="53.5">ADC6</text>
<text x="86.5" y="52.1">19</text>
<text x="35.3" y="54.9">4</text>
<text x="40.8" y="56.4">VCC</text>
<text x="75.6" y="56.4">ADC7</text>
<text x="86.5" y="54.9">22</text>
<text x="34" y="60.6">18</text>
<text x="40.8" y="62">AVCC</text>
<text x="59.4" y="62">PC0 (ADC0/PCINT8)</text>
<text x="59.4" y="64.9">PC1 (ADC1/PCINT9)</text>
<text x="86.5" y="60.6">23</text>
<text x="86.5" y="63.5">24</text>
<text x="148.9" y="63.5">1</text>
<text x="154.4" y="64.9">SDI</text>
<text x="189.2" y="64.9">INT/DIO</text>
<text x="203" y="63.5">16</text>
<text x="34" y="66.3">20</text>
<text x="40.8" y="67.7">AREF</text>
<text x="58.1" y="67.7">PC2 (ADC2/PCINT10)</text>
<text x="58.1" y="70.5">PC3 (ADC3/PCINT11)</text>
<text x="86.5" y="66.3">25</text>
<text x="86.5" y="69.1">26</text>
<text x="86.5" y="72">27</text>
<text x="148.9" y="66.3">2</text>
<text x="148.9" y="69.1">3</text>
<text x="148.9" y="72">4</text>
<text x="154.4" y="70.5">CS</text>
<text x="155" y="67.7">SCK</text>
<text x="191.5" y="67.7">RSSIO</text>
<text x="203" y="72">14</text>
<text x="203" y="66.3">15</text>
<text x="52.3" y="73.4">PC4 (ADC4/SDA/PCINT12)</text>
<text x="52.7" y="76.2">PC5 (ADC5/SCL/PCINT13)</text>
<text x="86.5" y="74.8">28</text>
<text x="86.5" y="77.6">29</text>
<text x="154.4" y="73.4">SDO</text>
<text x="193.2" y="73.4">VDD</text>
<text x="203" y="77.6">13</text>
<text x="6.7" y="83.7">B</text>
<text x="57" y="79.1">PC6 (RESET/PCINT14)</text>
<text x="86.5" y="83.3">30</text>
<text x="148.9" y="80.5">5</text>
<text x="154.4" y="81.9">IRO</text>
<text x="193.8" y="79.1">RFN</text>
<text x="194.2" y="81.9">RFP</text>
<text x="203" y="80.5">12</text>
<text x="270.9" y="83.7">B</text>
<text x="59.3" y="84.7">PD0 (RXD/PCINT16)</text>
<text x="59.4" y="87.5">PD1 (TXD/PCINT17)</text>
<text x="86.5" y="89">32</text>
<text x="86.5" y="86.1">31</text>
<text x="148.9" y="86.1">6</text>
<text x="155" y="87.5">FSK/DATA/FSEL</text>
<text x="194.1" y="87.5">VSS</text>
<text x="203" y="86.1">11</text>
<text x="51.9" y="93.2">PD3 (PCINT19/OC2B/INT1)</text>
<text x="59.1" y="90.4">PD2 (INT0/PCINT18)</text>
<text x="86.5" y="91.8">1</text>
<text x="86.5" y="94.6">2</text>
<text x="148.9" y="91.8">7</text>
<text x="154.4" y="93.2">RCLKOUT/FCAP/FINT</text>
<text x="190.9" y="93.2">RESET</text>
<text x="203" y="91.8">10</text>
<text x="51.4" y="101.7">PD6 (PCINT22/OC0A/AIN0)</text>
<text x="54.5" y="98.9">PD5 (PCINT21/OC0B/T1)</text>
<text x="55.7" y="96.1">PD4 (PCINT20/XCK/T0)</text>
<text x="86.5" y="97.5">9</text>
<text x="86.5" y="100.3">10</text>
<text x="148.9" y="97.5">8</text>
<text x="154.4" y="98.9">CLKOUT</text>
<text x="179.7" y="98.9">RFXTL/EXTREF</text>
<text x="203" y="97.5">9</text>
<text x="58.8" y="104.6">PD7 (PCINT23/AIN1)</text>
<text x="86.5" y="103.1">11</text>
<text x="53.1" y="110.2">PB0 (PCINT0/CLKO/ICP1)</text>
<text x="59.4" y="113.1">PB1 (PCINT1/OC1A)</text>
<text x="86.5" y="108.8">12</text>
<text x="86.5" y="111.7">13</text>
<text x="52.3" y="118.7">PB3 (PCINT3/OC2A/MOSI)</text>
<text x="56" y="115.9">PB2 (PCINT2/SS/OC1B)</text>
<text x="86.5" y="114.5">14</text>
<text x="86.5" y="117.3">15</text>
<text x="35.3" y="125.8">5</text>
<text x="35.3" y="123">3</text>
<text x="40.8" y="124.4">GND</text>
<text x="59.7" y="121.6">PB4 (PCINT4/MISO)</text>
<text x="61.1" y="124.4">PB5 (SCK/PCINT5)</text>
<text x="86.5" y="123">17</text>
<text x="86.5" y="120.2">16</text>
<text x="86.5" y="125.8">7</text>
<text x="34" y="128.7">21</text>
<text x="40.8" y="127.3">GND</text>
<text x="40.8" y="130.1">GND</text>
<text x="49.4" y="127.3">PB6 (PCINT6/XTAL1/TOSC1)</text>
<text x="49.4" y="130.1">PB7 (PCINT7/XTAL2/TOSC2)</text>
<text x="86.5" y="128.7">8</text>
<text x="6.7" y="136.8">C</text>
<text x="270.9" y="136.8">C</text>
<text x="131.7" y="138.6">1</text>
<text x="131.7" y="141.4">3</text>
<text x="137.8" y="138.6">2</text>
<text x="137.8" y="141.4">4</text>
<text x="131.7" y="144.3">5</text>
<text x="137.8" y="144.3">6</text>
<text x="6.6" y="190">D</text>
<text x="170.9" y="188.2">Title</text>
<text x="270.8" y="190">D</text>
<text x="170.9" y="196.7">Size</text>
<text x="185.1" y="196.7">Number</text>
<text x="241.9" y="196.7">Revision</text>
<text x="172.3" y="201">A</text>
<text x="170.9" y="205.2">Date:</text>
<text x="170.9" y="208.1">File:</text>
<text x="183.7" y="208.1">C:\Users\..\door_opne_sensor.SchDoc</text>
<text x="183.7" y="205.2">3/14/2017</text>
<text x="227.7" y="208.1">Drawn By:</text>
<text x="227.7" y="205.2">Sheet</text>
<text x="236" y="205.2">of</text>
<text x="37.8" y="212.3">1</text>
<text x="105.3" y="212.3">2</text>
<text x="172.8" y="212.3">3</text>
<text x="240.2" y="212.3">4</text>
</g>
<g font-size="2.6" fill="#0e0e0e">
<text x="53" y="18.1">P1</text>
<text x="64.4" y="20.9">BAT 3V</text>
<text x="118.4" y="20.9">P3</text>
<text x="108.1" y="26.3">R1</text>
<text x="108.1" y="29.1">Res3</text>
<text x="128.9" y="24">Reed SW</text>
<text x="87.1" y="32.3">.1uF</text>
<text x="98.2" y="32">C2</text>
<text x="108.1" y="32">1M</text>
<text x="197.6" y="37.7">C1</text>
<text x="243.4" y="40.8">47pF</text>
<text x="197.6" y="43.3">2.2μF</text>
<text x="217.8" y="46.4">10000pF</text>
<text x="231.7" y="43.3">C3</text>
<text x="240.2" y="43.3">C4</text>
<text x="38.8" y="49.3">U1</text>
<text x="149.6" y="49.3">1000pF</text>
<text x="163.5" y="51.8">C9</text>
<text x="27.2" y="63.7">C5</text>
<text x="152.4" y="60.6">U2</text>
<text x="27.2" y="71.7">Cap Semi</text>
<text x="224.3" y="72">100nH</text>
<text x="224.3" y="66.3">L1</text>
<text x="224.3" y="69.1">Inductor</text>
<text x="257.6" y="69.1">Antenna</text>
<text x="27.2" y="74.5">.1uF</text>
<text x="228.9" y="75.1">C6</text>
<text x="232" y="77.6">1.2pF</text>
<text x="243.1" y="75.1">C7</text>
<text x="246.2" y="77.6">27pF</text>
<text x="260.4" y="74.8">E1</text>
<text x="224.3" y="83.3">L2</text>
<text x="241.4" y="83.3">L3</text>
<text x="224.3" y="89">8.2nH</text>
<text x="224.3" y="86.1">Inductor</text>
<text x="241.4" y="89">22nH</text>
<text x="241.4" y="86.1">Inductor</text>
<text x="243.1" y="100">C8</text>
<text x="138" y="107.7">R5</text>
<text x="152.4" y="103.1">MRF49XA-I/ST</text>
<text x="212.1" y="106">x1</text>
<text x="243.1" y="105.7">2.7pF</text>
<text x="104.7" y="117.3">330R</text>
<text x="107" y="114.5">R2</text>
<text x="120.4" y="117.9">R3</text>
<text x="149.6" y="114.5">100R</text>
<text x="172" y="114.8">LED3</text>
<text x="172.3" y="117.3">D1</text>
<text x="120.4" y="121">330R</text>
<text x="38.8" y="134.3">ATmega328-AU</text>
<text x="114.1" y="132.1">R4</text>
<text x="118.9" y="132.1">330R</text>
<text x="129.7" y="134.3">P2</text>
<text x="129.7" y="148.5">ICSP</text>
</g>
<g font-size="2.6" fill="#262626">
<text x="93" y="23.7">VCC</text>
<text x="104.4" y="18.1">VCC</text>
<text x="44.7" y="29.4">VCC</text>
<text x="192.4" y="29.4">VCC</text>
<text x="235" y="35.1">VCC</text>
<text x="55.9" y="40.8">GND</text>
<text x="121.3" y="43.6">GND</text>
<text x="169.5" y="46.4">GND</text>
<text x="30.5" y="49.3">VCC</text>
<text x="192.3" y="49.3">GND</text>
<text x="220.8" y="57.8">VCC</text>
<text x="226.4" y="54.9">GND</text>
<text x="234.9" y="54.9">GND</text>
<text x="16.2" y="74.8">GND</text>
<text x="212.2" y="94.6">GND</text>
<text x="237.7" y="111.7">GND</text>
<text x="183.7" y="117.3">GND</text>
<text x="203.6" y="119">GND</text>
<text x="30.4" y="137.2">GND</text>
<text x="144.1" y="134.3">VCC</text>
<text x="144" y="151.4">GND</text>
</g>
</svg>
